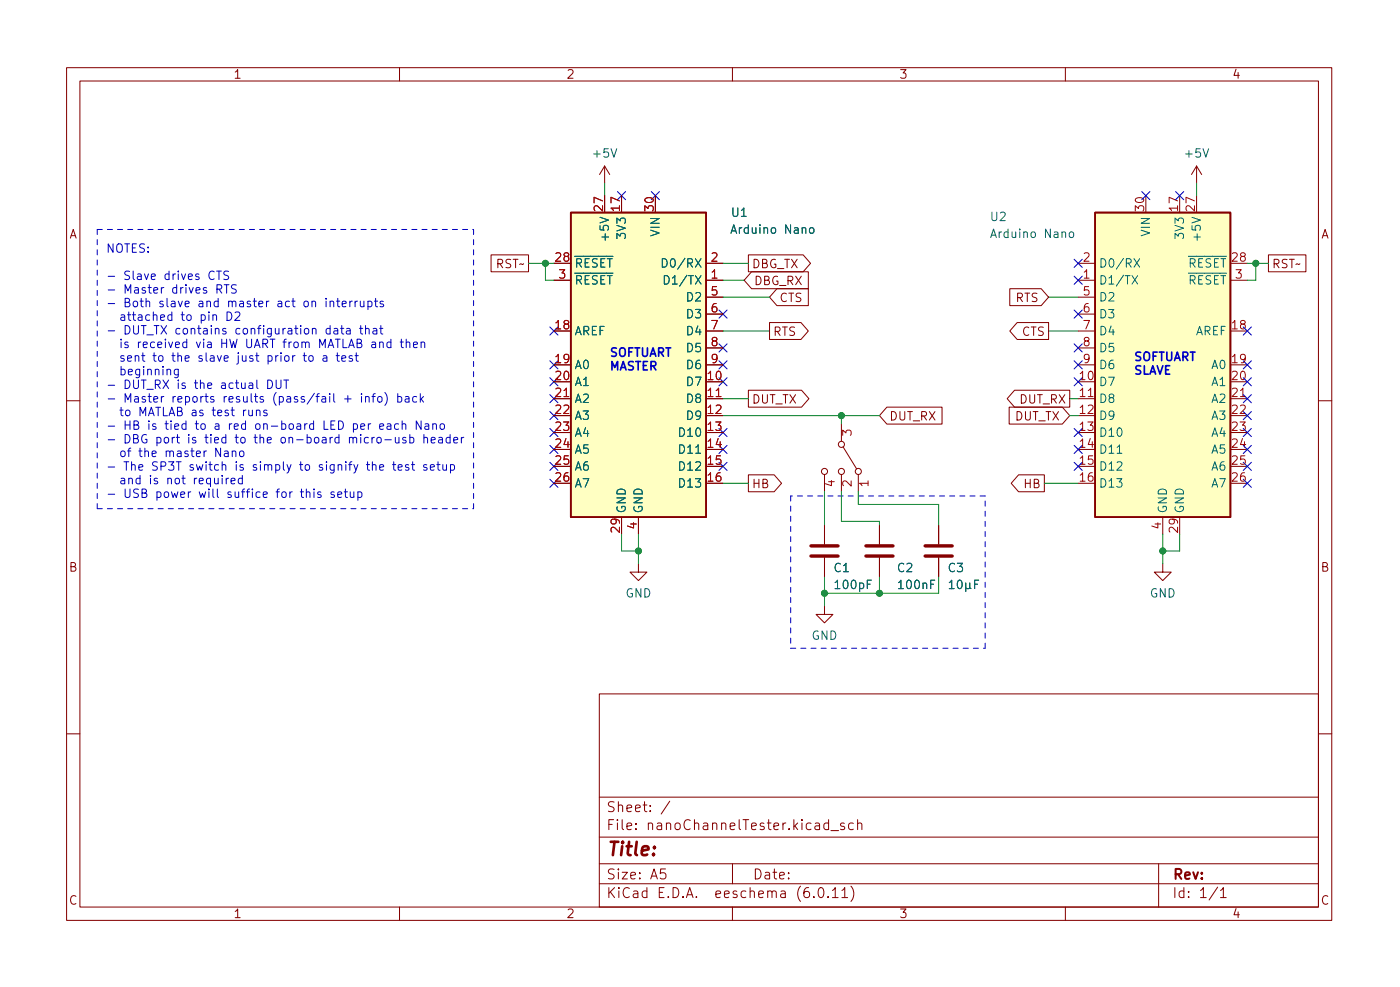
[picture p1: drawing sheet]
<svg xmlns="http://www.w3.org/2000/svg" width="210mm" height="148mm" viewBox="0 0 210 148" stroke-linecap="round" stroke-linejoin="round" font-family="sans-serif">
<g fill="none" stroke="#840000" stroke-width=".15">
<path d="M10 10.2h190v128h-190zM12 12.2h186v124h-186zM60 10.2v2M110 10.2v2M160 10.2v2M73.8 38.3h5.6v2.5h-5.6zM83.2 39.5h2.5M90.8 24.9l.8 1.3M90.8 24.9v2.6M90.8 29.4v2.5M90.8 24.9l-.8 1.3M93.3 29.4v2.5"/>
<path d="M98.4 29.4v2.5M106 39.5h2.6M112.4 38.3h8.2l1.1 1.2-1.1 1.3h-8.2zM161.9 39.5h2.6M172.1 29.4v2.5M177.2 29.4v2.5M179.7 24.9l-.8 1.3M179.7 24.9v2.6M179.7 29.4v2.5M179.7 24.9l.8 1.3M184.8 39.5h2.5M190.5 38.3h5.6v2.5h-5.6z"/>
<path d="M83.2 42.1h2.5M83.2 57.3h2.5M83.2 59.9h2.5M83.2 49.7h2.5M83.2 54.8h2.5M106 42.1h2.6M106 57.3h2.6M106 59.9h2.6M106 49.7h2.6M106 54.8h2.6M106 44.6h2.6M106 47.2h2.6"/>
<path d="M106 52.2h2.6M112.4 58.6h8l1.1 1.3-1.1 1.2h-8zM112.9 40.8h8.5v2.5h-8.5l-1.1-1.2zM115.6 48.4h4.7l1.1 1.3-1.1 1.3h-4.7zM116.7 43.3h4.7v2.6h-4.7l-1.1-1.3zM151.7 43.3h4.7l1.1 1.3-1.1 1.3h-4.7zM152.4 58.6h8.3v2.5h-8.3l-1.1-1.2zM152.8 48.4h4.7v2.6h-4.7l-1.1-1.3zM161.9 42.1h2.6M161.9 57.3h2.6M161.9 59.9h2.6M161.9 49.7h2.6"/>
<path d="M161.9 54.8h2.6M161.9 44.6h2.6M161.9 47.2h2.6M161.9 52.2h2.6M184.8 42.1h2.5M184.8 57.3h2.5M184.8 59.9h2.5M184.8 49.7h2.5M184.8 54.8h2.5M10 60.2h2M83.2 62.4h2.5M83.2 64.9h2.5"/>
<path d="M83.2 67.5h2.5M83.2 70h2.5M83.2 72.6h2.5M93.3 77.6v2.6M95.9 77.6v2.6M106 62.4h2.6M106 64.9h2.6M106 67.5h2.6M106 70h2.6M106 72.6h2.6M112.4 71.3h3.9l1.1 1.3-1.1 1.2h-3.9zM123.8 71.3v2.5"/>
<path d="M123.8 78.9v2.8M126.4 63.7v2.5M126.4 71.3v2.5M126.6 67.1l2.1 3.3M128.9 71.3v2.5M132.1 78.9v2.8M133.2 61.1h8.3v2.6h-8.3l-1.1-1.3zM141 78.9v2.8M151.6 61.1h7.9l1.2 1.3-1.2 1.3h-7.9zM153 71.3h3.8v2.5h-3.8l-1.1-1.2zM161.9 62.4h2.6M161.9 64.9h2.6"/>
<path d="M161.9 67.5h2.6M161.9 70h2.6M161.9 72.6h2.6M174.6 77.6v2.6M177.2 77.6v2.6M184.8 62.4h2.5M184.8 64.9h2.5M184.8 67.5h2.5M184.8 70h2.5M184.8 72.6h2.5M198 60.2h2M95.9 84.6v1.3h-1.3l1.3 1.3 1.3-1.3h-1.3"/>
<path d="M123.8 91v1.2h-1.2l1.2 1.3 1.3-1.3h-1.3M123.8 83.7v2.8M132.1 83.7v2.8M141 83.7v2.8M174.6 84.6v1.3h1.3l-1.3 1.3-1.2-1.3h1.2M10 110.2h2M90 104.2h108v32h-108zM90 119.7h108M198 110.2h2M60 136.2v2M90 132.7h108M90 129.7h108"/>
<path d="M90 125.7h108M95.5 124.4v.1M95.5 123.6v.2M97.7 121.7v.1M97.7 120.9v.2M100.6 120.3l-1.3 1.9M110 136.2v2M110 129.7v3M117.3 133.8h.6v.9M117.9 134.1l-.5 .1a.29 .29 0 0 0-.2 .3 .29 .29 0 0 0 .2 .2h.5M126.8 123.6l-.4-.1-.2 .3 .1 .2 .5 .1v.4h-.6M127.8 133a1.72 1.72 0 0 1 0 2.3"/>
<path d="M128.2 123.6l-.5-.1-.3 .3v.5l.2 .2h.6M128.8 123.7a.37 .37 0 0 1 .6 .1v.7M128.8 123v1.5M160 136.2v2M174 129.7v6.5M183.3 133.7l.4-.5v1.5M183.3 134.7h.9"/>
<circle cx="123.8" cy="70.8" r=".46"/>
<circle cx="126.4" cy="66.7" r=".46"/>
<circle cx="126.4" cy="70.8" r=".46"/>
<circle cx="128.9" cy="70.8" r=".46"/>
</g>
<g fill="none" stroke="#006464" stroke-width=".15">
<path d="M86.3 38.5h5.8M90.1 32.6l1.3 .4-1.3 .5M91.8 22.3l.4 1.3 .4-1.3M104.4 38.8l.9 1.3M105.3 38.8l-.9 1.3M115.9 34.3l.2-.1 .3 .1 .1 .5-.1 .2h-.3l-.2-.1zM154.9 34.9l.2-.1 .3 .1 .1 .5-.1 .2-.3 .1-.2-.2zM170.3 38.8l.9 1.3M171.2 38.8l-.9 1.3M178.5 38.5h5.7M179 32.6l1.3 .4-1.3 .5M180.7 22.3l.4 1.3 .4-1.3"/>
<path d="M104.4 41.4l.9 1.2M105.3 41.4l-.9 1.2M170 41.4l.9 1.2M170.9 41.4l-.9 1.2M104.5 68h.7M167.8 68h.7M130.9 87.1h-.6v1.3M140.4 87.1h-.6v1.3M142.6 87.5l.3-.4v1.3M142.6 88.4h.7M143.9 87.2l.2-.1a.68 .68 0 0 1 .4 .6 .68 .68 0 0 1-.4 .7l-.2-.2-.1-.3zM145 87.5v1.3"/>
<path d="M145.6 88.2l.2 .2M145.6 87.5v.8l-.4 .1-.2-.2M146.4 87.7h.4M147 87.1h-.6v1.3"/>
</g>
<path d="M121.8 83.5h4.1M121.8 81.9h4.1M130 83.5h4.1M130 81.9h4.1M138.9 83.5h4.1M138.9 81.9h4.1" fill="none" stroke="#840000" stroke-width=".51"/>
<path d="M84.7 59.5h.7M107.6 59.5h.7M163.4 59.5h.8M186.3 59.5h.7M124.9 72.1v.8l-.9-.3M126.6 65.4v-.8l.4 .4 .2-.4h.5l.1 .2v.4l-.1 .2M127.8 72.2v.8l-.9-.8h-.2l-.1 .2 .1 .5M130.4 72.6h-1.3l.4 .3" fill="none" stroke="#a90000" stroke-width=".15"/>
<g fill="#ffffc2" stroke="#ffffc2" stroke-width=".15">
<path d="M85.7 31.9h20.3v45.7h-20.3z"/>
<path d="M164.5 31.9h20.3v45.7h-20.3z"/>
</g>
<path d="M85.7 31.9h20.3v45.7h-20.3zM164.5 31.9h20.3v45.7h-20.3z" fill="none" stroke="#840000" stroke-width=".25"/>
<g fill="none" stroke="#0000c2" stroke-width=".15">
<path d="M16.3 41.5h.9M16.3 43.5h.9M16.3 45.6h.9M16.3 49.7h.9M16.3 57.8h.9M16.3 59.9h.9M24.6 43.2h-.2l-.2 .2M24.6 59.5l-.2 .1-.2 .2M25.8 47.3h-.4l-.2 .2v.4l.1 .1h.5M25.8 46.8v1.3M26.8 55.4v1.1l-.3 .2-.3-.1M26.8 55.5l-.4-.1-.2 .3v.3l.1 .2h.5"/>
<path d="M32.1 59.6l-.3-.1-.2 .2 .1 .2 .4 .1v.3h-.5M33.9 49.4l-.3-.1-.2 .2 .1 .2 .4 .1v.3h-.5M35.8 53.4v1.1l-.3 .2M39.5 59.6l-.3-.1-.1 .2v.2l.4 .1v.3h-.4M40.3 53.4h.3l.3 .2v.4l-.2 .2h-.4M40.3 53.4v1.3M45.5 53.4h.5M45.7 53v1.1l.3 .1M45.8 45.3l.3-.1 .2 .3v.3l-.2 .3-.3-.1-.2-.2v-.3zM45.8 49.4l.3-.1 .3 .2v.4l-.3 .2h-.3l-.1-.2v-.4zM46.5 53.4h.3l.2 .2v.4l-.2 .2h-.3l-.1-.2v-.4zM46.9 49.4l.2-.1 .3 .1 .1 .7"/>
<path d="M46.9 49.3v.8M48 52.2v-1.3l.4 .9 .5-.9v1.3M48.5 53.4h.5l.1 .8M49 44.8v.1M49 45.2v.9M49.1 53.7l-.4 .1a.25 .25 0 0 0-.2 .2 .25 .25 0 0 0 .2 .2h.4M49.5 59.1v.1M49.5 59.5v.9M50.1 59.1v1.1l.2 .2M54.3 59.1v.1M54.3 59.5v.9M57.6 45.3l-.3-.1-.2 .2v.2l.5 .1v.3h-.5"/>
<path d="M59.7 59.6l.4-.1 .2 .3v.3l-.1 .2h-.5M59.7 59.1v1.3M60.1 51.3h.5M60.3 50.9v1.1l.3 .2M16.3 64h.9M16.3 66h.9M16.3 70.1h.9M16.3 74.2h.9M34.5 63.6v.9M34.8 63.6l-.2 .1-.1 .2M36.6 61.6v.8M36.9 61.6h-.2l-.1 .2"/>
<path d="M38.1 65.7h.5M38.5 63.7l.3-.1 .3 .3v.3l-.3 .3-.3-.1-.1-.2v-.3zM42.3 65.7h.3l.3 .2v.4l-.3 .2-.3-.1-.1-.1v-.4zM45 69.7h.5M45.1 73.8h.5M47.1 63.7l-.4-.1-.2 .3v.3l.1 .2h.5M47.1 63.2v1.3M48.4 69.8l-.3-.1-.2 .2 .1 .2 .4 .1v.3h-.5M48.7 63.2v1.3h.6M50.2 73.9l-.3-.1-.2 .2 .1 .2 .4 .1v.3h-.5M50.9 65.7h-.4l-.2 .2v.4l.1 .1h.5M50.9 65.2v1.3"/>
<path d="M52.5 65.8l.2-.1h.3v.8M52.5 65.7v.8M55 69.7h.5M55.2 69.3v1.1l.3 .2M57 64l.6-.1v-.2l-.4-.1-.2 .2 .1 .6h.5M58.9 69.7h.5M59.1 69.3v1.1l.3 .2M61.6 65.7h.3l.3 .2v.4l-.2 .1h-.4M63.2 63.2v1.3l-.7-1.3v1.3M63.7 65.8l.1-.1h.4v.8M63.7 65.2v1.3M64.1 69.8l-.3-.1-.2 .2 .1 .2 .4 .1v.3h-.5"/>
</g>
<path d="M14.6 34.5v41.9M14.6 34.5h56.5M14.6 76.4h56.5M71.1 76.4v-41.9M118.7 74.5v22.8M148 74.5h-29.3M118.7 97.3h29.3M148 97.3v-22.8" fill="none" stroke="#0000c2" stroke-width=".15" stroke-dasharray=".8 .8"/>
<g fill="none" stroke="#009600" stroke-width=".15">
<path d="M79.4 39.5h3.8M81.9 39.5v2.6h1.3M90.8 27.5v1.9M108.6 39.5h3.8M179.7 27.5v1.9M187.3 39.5h3.2M188.6 39.5v2.6h-1.3M108.6 59.9h3.8M108.6 42.1h3.2M108.6 44.6h7M108.6 49.7h7M157.5 44.6h4.4"/>
<path d="M157.5 49.7h4.4M160.7 59.9h1.2M108.6 62.4h23.5M108.6 72.6h3.8M123.8 73.8v5.1M126.4 62.4v1.3M126.4 73.8v4.5h5.7v.6M128.9 73.8v1.9h12.1v3.2M156.8 72.6h5.1M160.7 62.4h1.2M93.3 80.2v2.5h2.6M95.9 80.2v4.4"/>
<path d="M123.8 86.5v4.5M132.1 86.5v2.6M141 86.5v2.6h-17.2M174.6 80.2v4.4M177.2 80.2v2.5h-2.6"/>
</g>
<g fill="none" stroke="#000084" stroke-width=".15">
<path d="M92.7 28.8l1.3 1.2M94 28.8l-1.3 1.2M97.8 28.8l1.2 1.2M99 28.8l-1.2 1.2M161.3 38.9l1.2 1.2M162.5 38.9l-1.2 1.2M171.5 28.8l1.2 1.2M172.7 28.8l-1.2 1.2M176.6 28.8l1.2 1.2M177.8 28.8l-1.2 1.2M82.6 59.2l1.2 1.3M82.6 56.7l1.2 1.2"/>
<path d="M82.6 54.2l1.2 1.2M82.6 49.1l1.2 1.2M83.8 59.2l-1.2 1.3M83.8 56.7l-1.2 1.2M83.8 54.2l-1.2 1.2M83.8 49.1l-1.2 1.2M108 46.5l1.2 1.3M108 54.2l1.2 1.2M108 51.6l1.2 1.2M108 56.7l1.2 1.2M109.2 46.5l-1.2 1.3M109.2 54.2l-1.2 1.2"/>
<path d="M109.2 51.6l-1.2 1.2M109.2 56.7l-1.2 1.2M161.3 51.6l1.2 1.2M161.3 56.7l1.2 1.2M161.3 41.5l1.2 1.2M161.3 46.5l1.2 1.3M161.3 54.2l1.2 1.2M162.5 51.6l-1.2 1.2M162.5 56.7l-1.2 1.2M162.5 41.5l-1.2 1.2M162.5 46.5l-1.2 1.3M162.5 54.2l-1.2 1.2"/>
<path d="M186.7 49.1l1.2 1.2M186.7 59.2l1.2 1.3M186.7 54.2l1.2 1.2M186.7 56.7l1.2 1.2M187.9 49.1l-1.2 1.2M187.9 59.2l-1.2 1.3M187.9 54.2l-1.2 1.2M187.9 56.7l-1.2 1.2M82.6 61.8l1.2 1.2M82.6 64.3l1.2 1.2M82.6 66.9l1.2 1.2M82.6 69.4l1.2 1.2"/>
<path d="M82.6 71.9l1.2 1.3M83.8 71.9l-1.2 1.3M83.8 61.8l-1.2 1.2M83.8 64.3l-1.2 1.2M83.8 66.9l-1.2 1.2M83.8 69.4l-1.2 1.2M108 69.4l1.2 1.2M108 66.9l1.2 1.2M108 64.3l1.2 1.2M109.2 69.4l-1.2 1.2M109.2 66.9l-1.2 1.2M109.2 64.3l-1.2 1.2"/>
<path d="M161.3 69.4l1.2 1.2M161.3 66.9l1.2 1.2M161.3 64.3l1.2 1.2M162.5 69.4l-1.2 1.2M162.5 66.9l-1.2 1.2M162.5 64.3l-1.2 1.2M186.7 69.4l1.2 1.2M186.7 71.9l1.2 1.3M186.7 61.8l1.2 1.2M186.7 64.3l1.2 1.2M186.7 66.9l1.2 1.2M187.9 69.4l-1.2 1.2"/>
<path d="M187.9 71.9l-1.2 1.3M187.9 61.8l-1.2 1.2M187.9 64.3l-1.2 1.2M187.9 66.9l-1.2 1.2"/>
</g>
<g fill="#009600" stroke="#009600" stroke-width=".15">
<circle cx="95.9" cy="82.7" r=".46"/>
<circle cx="174.6" cy="82.7" r=".46"/>
<circle cx="188.6" cy="39.5" r=".46"/>
<circle cx="126.4" cy="62.4" r=".46"/>
<circle cx="132.1" cy="89.1" r=".46"/>
<circle cx="123.8" cy="89.1" r=".46"/>
<circle cx="81.9" cy="39.5" r=".46"/>
</g>
<text font-size="2.8" fill="#840000" x="91" y="129.1">Title:</text>
<g font-size="2.1" fill="#840000">
<text x="91" y="125.1">File:</text>
<text x="91" y="122.4">Sheet:</text>
<text x="97.4" y="125.1">nanoChannelTester.kicad_sch</text>
<text x="91" y="135.3">KiCad</text>
<text x="91" y="132.5">Size:</text>
<text x="97.7" y="132.5">A5</text>
<text x="98.7" y="135.3">E.D.A.</text>
<text x="107.6" y="135.3">eeschema</text>
<text x="113" y="132.5">Date:</text>
<text x="120" y="135.3">(6.0.11)</text>
<text x="176" y="132.5">Rev:</text>
<text x="176" y="135.3">Id:</text>
<text x="180.1" y="135.3">1/1</text>
</g>
<g font-size="1.8" fill="#840000">
<text x="35" y="12.2">1</text>
<text x="85" y="12.2">2</text>
<text x="135" y="12.2">3</text>
<text x="185" y="12.2">4</text>
<text x="10.4" y="36.2">A</text>
<text x="74.4" y="40.6">RST~</text>
<text x="112.9" y="40.6">DBG_TX</text>
<text x="191" y="40.6">RST~</text>
<text x="198.4" y="36.2">A</text>
<text x="113.2" y="43.2">DBG_RX</text>
<text x="117" y="45.7">CTS</text>
<text x="152.5" y="45.7">RTS</text>
<text x="116" y="50.8">RTS</text>
<text x="153.4" y="50.8">CTS</text>
<text x="112.9" y="61">DUT_TX</text>
<text x="133.5" y="63.5">DUT_RX</text>
<text x="152.4" y="63.5">DUT_TX</text>
<text x="153" y="61">DUT_RX</text>
<text x="112.9" y="73.7">HB</text>
<text x="153.6" y="73.7">HB</text>
<text x="10.3" y="86.2">B</text>
<text x="198.3" y="86.2">B</text>
<text x="10.3" y="136.2">C</text>
<text x="198.3" y="136.2">C</text>
<text x="35" y="138.2">1</text>
<text x="85" y="138.2">2</text>
<text x="135" y="138.2">3</text>
<text x="185" y="138.2">4</text>
</g>
<g font-size="1.8" fill="#006464">
<text x="88.8" y="24">+5V</text>
<text x="177.7" y="24">+5V</text>
<text x="99.4" y="35.6" transform="rotate(-90 99.4 35.6)">VIN</text>
<text x="109.6" y="35.5">Arduino</text>
<text x="109.7" y="32.9">U1</text>
<text x="117.8" y="35.5">Nano</text>
<text x="148.6" y="33.6">U2</text>
<text x="173.1" y="35.6" transform="rotate(-90 173.1 35.6)">VIN</text>
<text x="86.2" y="40.6">~{RESET}</text>
<text x="91.8" y="36.4" transform="rotate(-90 91.8 36.4)">+5V</text>
<text x="94.4" y="36.1" transform="rotate(-90 94.4 36.1)">3V3</text>
<text x="99.1" y="40.6">D0/RX</text>
<text x="148.6" y="36.1">Arduino</text>
<text x="156.8" y="36.1">Nano</text>
<text x="165" y="40.6">D0/RX</text>
<text x="178.2" y="36.1" transform="rotate(-90 178.2 36.1)">3V3</text>
<text x="178.4" y="40.6">~{RESET}</text>
<text x="180.7" y="36.4" transform="rotate(-90 180.7 36.4)">+5V</text>
<text x="86.2" y="43.1">~{RESET}</text>
<text x="99.4" y="43.1">D1/TX</text>
<text x="102.9" y="45.6">D2</text>
<text x="165" y="43.1">D1/TX</text>
<text x="165" y="45.6">D2</text>
<text x="178.4" y="43.1">~{RESET}</text>
<text x="86.2" y="50.7">AREF</text>
<text x="102.9" y="48.2">D3</text>
<text x="102.9" y="50.7">D4</text>
<text x="102.9" y="53.3">D5</text>
<text x="165" y="48.2">D3</text>
<text x="165" y="50.7">D4</text>
<text x="165" y="53.3">D5</text>
<text x="179.5" y="50.7">AREF</text>
<text x="86.2" y="55.8">A0</text>
<text x="86.2" y="58.3">A1</text>
<text x="102.9" y="58.3">D7</text>
<text x="102.9" y="55.8">D6</text>
<text x="165" y="58.3">D7</text>
<text x="165" y="55.8">D6</text>
<text x="181.8" y="55.8">A0</text>
<text x="181.8" y="58.3">A1</text>
<text x="86.2" y="60.9">A2</text>
<text x="86.2" y="63.4">A3</text>
<text x="86.2" y="66">A4</text>
<text x="101.7" y="66">D10</text>
<text x="102.9" y="60.9">D8</text>
<text x="102.9" y="63.4">D9</text>
<text x="165" y="60.9">D8</text>
<text x="165" y="63.4">D9</text>
<text x="165" y="66">D10</text>
<text x="181.8" y="60.9">A2</text>
<text x="181.8" y="63.4">A3</text>
<text x="181.8" y="66">A4</text>
<text x="86.2" y="68.5">A5</text>
<text x="86.2" y="71">A6</text>
<text x="101.7" y="68.5">D11</text>
<text x="101.7" y="71">D12</text>
<text x="165" y="68.5">D11</text>
<text x="165" y="71">D12</text>
<text x="181.8" y="68.5">A5</text>
<text x="181.8" y="71">A6</text>
<text x="86.2" y="73.6">A7</text>
<text x="94.4" y="77.1" transform="rotate(-90 94.4 77.1)">GND</text>
<text x="96.9" y="77.1" transform="rotate(-90 96.9 77.1)">GND</text>
<text x="101.7" y="73.6">D13</text>
<text x="165" y="73.6">D13</text>
<text x="175.6" y="77.1" transform="rotate(-90 175.6 77.1)">GND</text>
<text x="178.2" y="77.1" transform="rotate(-90 178.2 77.1)">GND</text>
<text x="181.8" y="73.6">A7</text>
<text x="125.1" y="86.3">C1</text>
<text x="125.1" y="88.8">100pF</text>
<text x="134.6" y="86.3">C2</text>
<text x="134.6" y="88.8">100nF</text>
<text x="142.2" y="86.3">C3</text>
<text x="93.9" y="90.1">GND</text>
<text x="172.6" y="90.1">GND</text>
<text x="121.8" y="96.4">GND</text>
</g>
<g font-size="1.8" fill="#a90000">
<text x="90.6" y="31.9" transform="rotate(-90 90.6 31.9)">27</text>
<text x="93.1" y="31.9" transform="rotate(-90 93.1 31.9)">17</text>
<text x="98.2" y="31.9" transform="rotate(-90 98.2 31.9)">30</text>
<text x="171.8" y="31.9" transform="rotate(-90 171.8 31.9)">30</text>
<text x="176.9" y="31.9" transform="rotate(-90 176.9 31.9)">17</text>
<text x="179.5" y="31.9" transform="rotate(-90 179.5 31.9)">27</text>
<text x="83.2" y="39.3">28</text>
<text x="83.8" y="41.8">3</text>
<text x="106.6" y="41.8">1</text>
<text x="106.6" y="39.3">2</text>
<text x="162.5" y="41.8">1</text>
<text x="162.5" y="39.3">2</text>
<text x="184.8" y="39.3">28</text>
<text x="185.4" y="41.8">3</text>
<text x="106.6" y="44.4">5</text>
<text x="106.6" y="46.9">6</text>
<text x="162.5" y="44.4">5</text>
<text x="162.5" y="46.9">6</text>
<text x="83.2" y="49.4">18</text>
<text x="106.6" y="49.4">7</text>
<text x="106.6" y="52">8</text>
<text x="162.5" y="49.4">7</text>
<text x="162.5" y="52">8</text>
<text x="184.8" y="49.4">18</text>
<text x="83.2" y="54.5">19</text>
<text x="83.2" y="57.1">20</text>
<text x="83.2" y="59.6">21</text>
<text x="106" y="57.1">10</text>
<text x="106" y="59.6">11</text>
<text x="106.6" y="54.5">9</text>
<text x="161.9" y="57.1">10</text>
<text x="161.9" y="59.6">11</text>
<text x="162.5" y="54.5">9</text>
<text x="184.8" y="54.5">19</text>
<text x="184.8" y="57.1">20</text>
<text x="184.8" y="59.6">21</text>
<text x="83.2" y="62.1">22</text>
<text x="83.2" y="64.7">23</text>
<text x="106" y="62.1">12</text>
<text x="106" y="64.7">13</text>
<text x="161.9" y="62.1">12</text>
<text x="161.9" y="64.7">13</text>
<text x="184.8" y="62.1">22</text>
<text x="184.8" y="64.7">23</text>
<text x="83.2" y="67.2">24</text>
<text x="83.2" y="69.8">25</text>
<text x="106" y="67.2">14</text>
<text x="106" y="69.8">15</text>
<text x="161.9" y="67.2">14</text>
<text x="161.9" y="69.8">15</text>
<text x="184.8" y="67.2">24</text>
<text x="184.8" y="69.8">25</text>
<text x="83.2" y="72.3">26</text>
<text x="106" y="72.3">16</text>
<text x="126.1" y="73.2" transform="rotate(-90 126.1 73.2)">4</text>
<text x="131.2" y="73.2" transform="rotate(-90 131.2 73.2)">1</text>
<text x="161.9" y="72.3">16</text>
<text x="184.8" y="72.3">26</text>
<text x="93.1" y="80.2" transform="rotate(-90 93.1 80.2)">29</text>
<text x="95.6" y="79.6" transform="rotate(-90 95.6 79.6)">4</text>
<text x="174.4" y="79.6" transform="rotate(-90 174.4 79.6)">4</text>
<text x="176.9" y="80.2" transform="rotate(-90 176.9 80.2)">29</text>
</g>
<g font-size="1.8" fill="#0000c2">
<text x="15.9" y="37.9">NOTES:</text>
<text x="18.6" y="42">Slave</text>
<text x="18.6" y="44.1">Master</text>
<text x="18.6" y="46.1">Both</text>
<text x="24" y="46.1">slave</text>
<text x="24.8" y="42">drives</text>
<text x="25.9" y="44.1">drives</text>
<text x="30" y="46.1">and</text>
<text x="31.5" y="42">CTS</text>
<text x="32.7" y="44.1">RTS</text>
<text x="34.6" y="46.1">master</text>
<text x="42.2" y="46.1">act</text>
<text x="46.2" y="46.1">on</text>
<text x="49.7" y="46.1">interrupts</text>
<text x="18.1" y="48.2">attached</text>
<text x="18.1" y="52.2">is</text>
<text x="18.6" y="50.2">DUT_TX contains</text>
<text x="20.9" y="52.2">received</text>
<text x="27.5" y="48.2">to</text>
<text x="29.8" y="52.2">via</text>
<text x="30.5" y="48.2">pin</text>
<text x="33.7" y="52.2">HW UART from</text>
<text x="34.5" y="48.2">D2</text>
<text x="35.6" y="50.2">configuration</text>
<text x="48.8" y="52.2">MATLAB and</text>
<text x="49.3" y="50.2">data</text>
<text x="54.6" y="50.2">that</text>
<text x="61.4" y="52.2">then</text>
<text x="91.4" y="53.6">SOFTUART</text>
<text x="18.1" y="54.3">sent</text>
<text x="18.1" y="56.3">beginning</text>
<text x="18.6" y="58.4">DUT_RX is</text>
<text x="23.2" y="54.3">to</text>
<text x="26.2" y="54.3">the</text>
<text x="29.5" y="58.4">the</text>
<text x="30.3" y="54.3">slave</text>
<text x="33.5" y="58.4">actual</text>
<text x="36.3" y="54.3">just</text>
<text x="40.6" y="58.4">DUT</text>
<text x="41" y="54.3">prior</text>
<text x="49.5" y="54.3">a</text>
<text x="51.8" y="54.3">test</text>
<text x="91.4" y="55.6">MASTER</text>
<text x="170.2" y="54.2">SOFTUART</text>
<text x="170.2" y="56.2">SLAVE</text>
<text x="18.1" y="62.5">to</text>
<text x="18.6" y="60.4">Master</text>
<text x="18.6" y="64.5">HB</text>
<text x="21.1" y="62.5">MATLAB as</text>
<text x="22.3" y="64.5">is</text>
<text x="25" y="64.5">tied</text>
<text x="25.9" y="60.4">reports</text>
<text x="29.7" y="64.5">to</text>
<text x="32.4" y="62.5">test</text>
<text x="32.7" y="64.5">a</text>
<text x="33.7" y="60.4">results</text>
<text x="35" y="64.5">red</text>
<text x="37.1" y="62.5">runs</text>
<text x="39.1" y="64.5">on-board</text>
<text x="41.3" y="60.4">(pass/fail</text>
<text x="49.5" y="64.5">LED per</text>
<text x="52.1" y="60.4">+</text>
<text x="54.8" y="60.4">info)</text>
<text x="58.2" y="64.5">each</text>
<text x="60.4" y="60.4">back</text>
<text x="63.8" y="64.5">Nano</text>
<text x="18.1" y="68.6">of</text>
<text x="18.6" y="66.6">DBG port</text>
<text x="18.6" y="70.7">The</text>
<text x="21.1" y="68.6">the</text>
<text x="22.9" y="70.7">SP3T</text>
<text x="25.2" y="68.6">master</text>
<text x="28.4" y="66.6">is</text>
<text x="28.7" y="70.7">switch</text>
<text x="31.2" y="66.6">tied</text>
<text x="32.8" y="68.6">Nano</text>
<text x="35.7" y="70.7">is</text>
<text x="35.9" y="66.6">to</text>
<text x="38.5" y="70.7">simply</text>
<text x="38.9" y="66.6">the</text>
<text x="42.9" y="66.6">on-board</text>
<text x="45.7" y="70.7">to</text>
<text x="48.7" y="70.7">signify</text>
<text x="53.3" y="66.6">micro-usb</text>
<text x="56" y="70.7">the</text>
<text x="60.1" y="70.7">test</text>
<text x="64.7" y="66.6">header</text>
<text x="64.8" y="70.7">setup</text>
<text x="18.1" y="72.7">and</text>
<text x="18.6" y="74.7">USB</text>
<text x="22.7" y="72.7">is</text>
<text x="23.5" y="74.7">power</text>
<text x="25.4" y="72.7">not</text>
<text x="29.6" y="72.7">required</text>
<text x="30.1" y="74.7">will</text>
<text x="34.5" y="74.7">suffice</text>
<text x="42" y="74.7">for</text>
<text x="45.8" y="74.7">this</text>
<text x="50.4" y="74.7">setup</text>
</g>
</svg>
